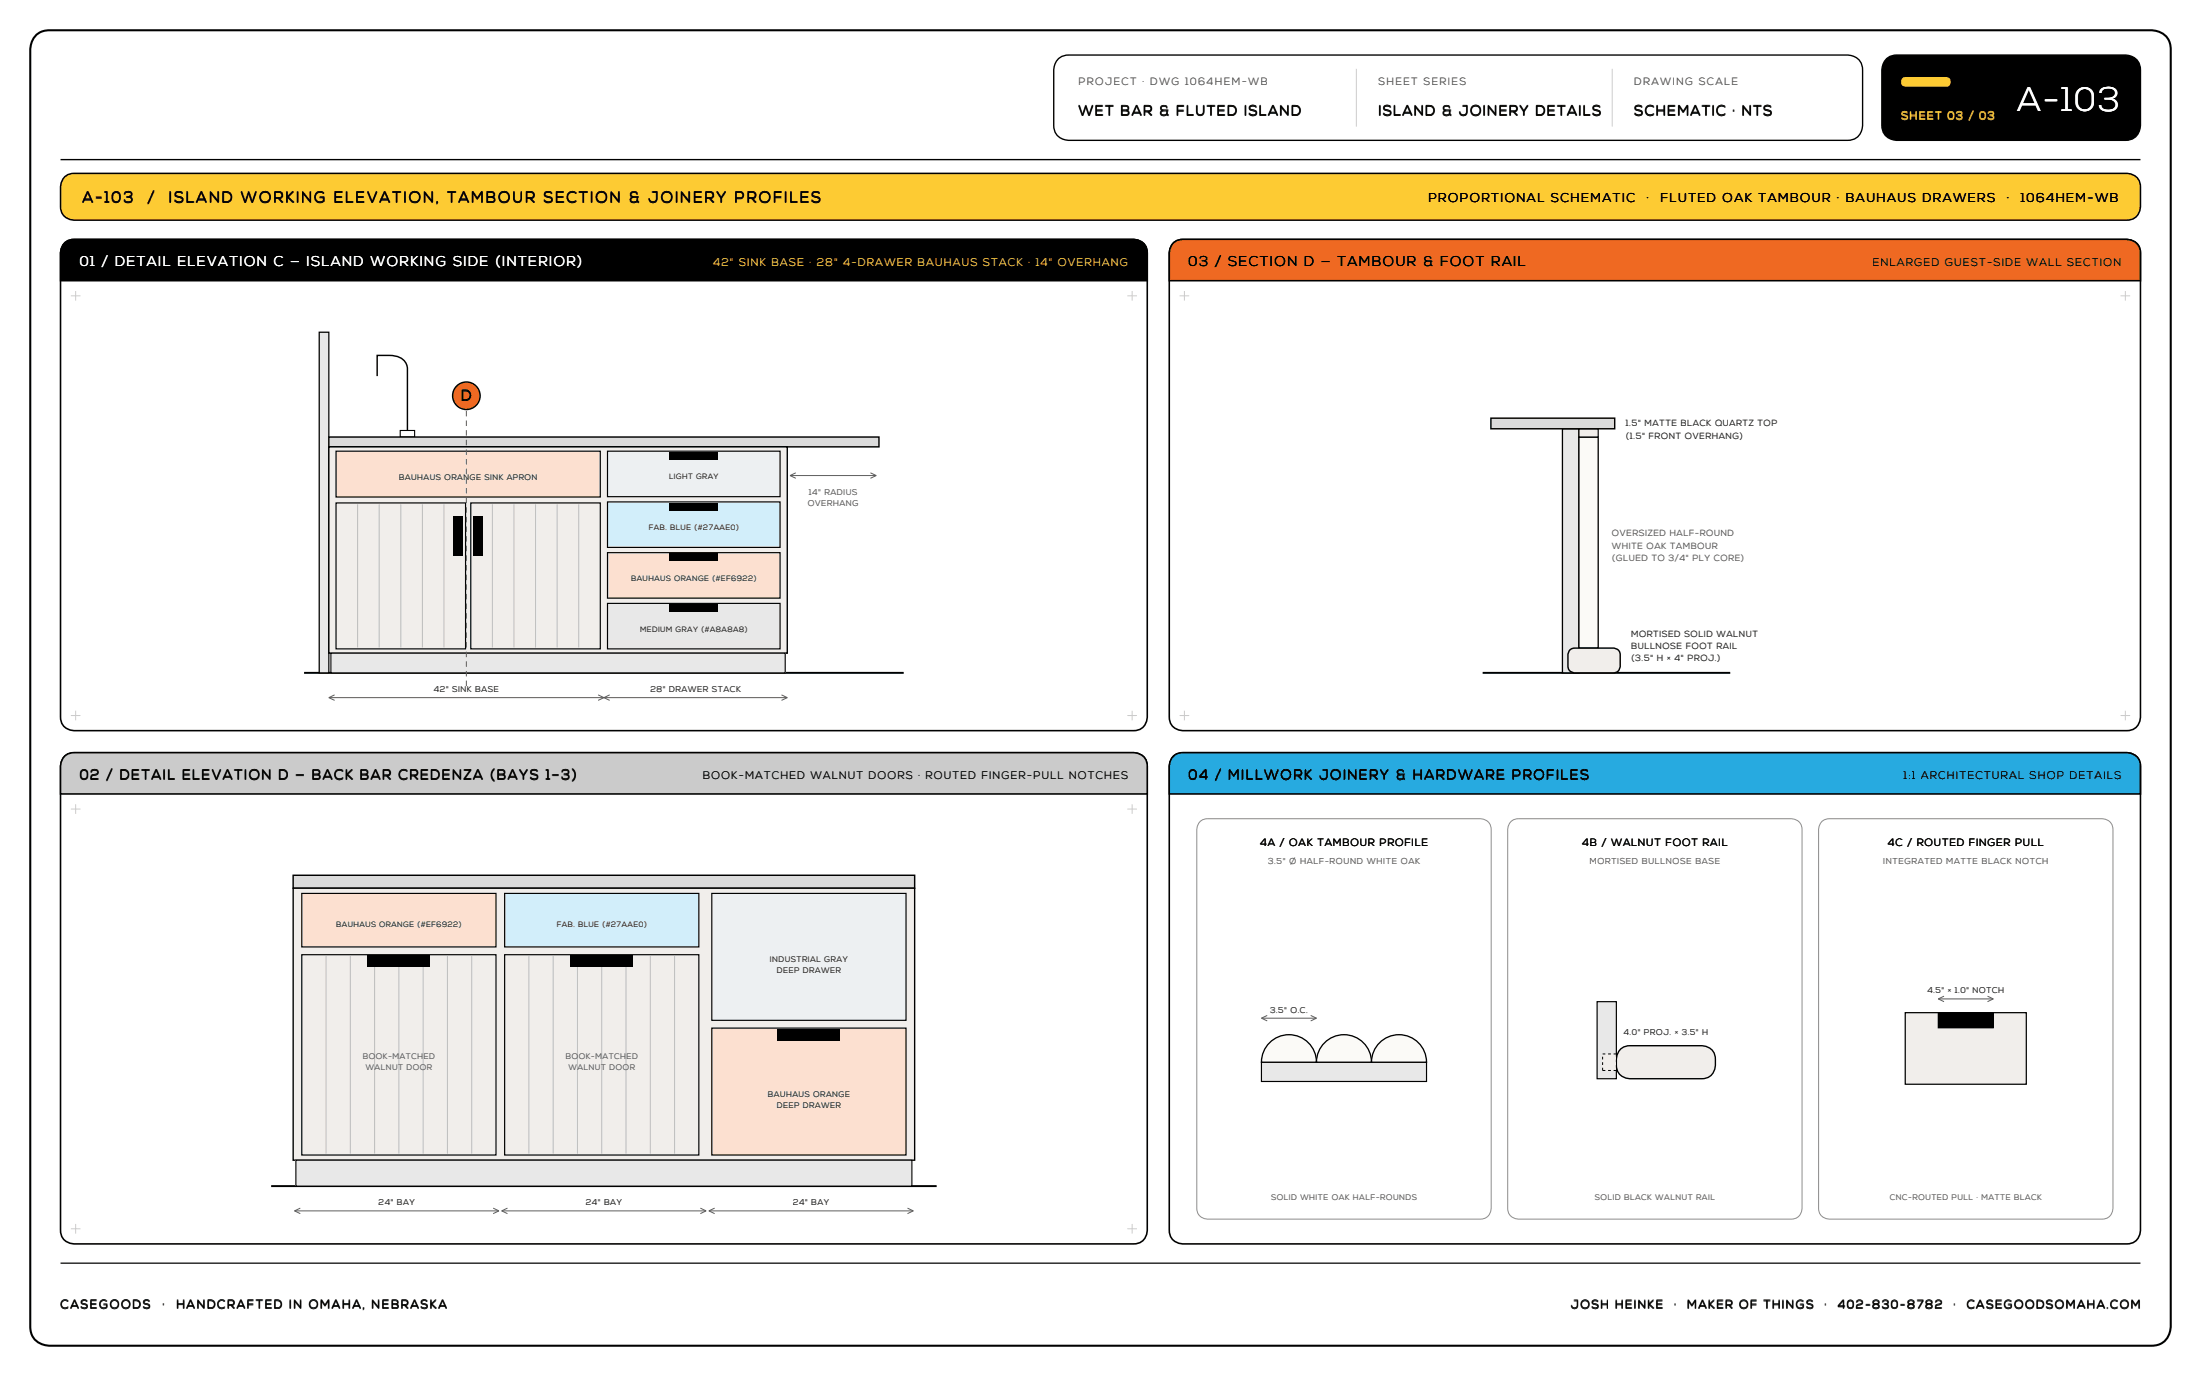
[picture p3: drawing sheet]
<svg xmlns="http://www.w3.org/2000/svg" width="564mm" height="353mm" viewBox="0 0 564 353" stroke-linecap="round" stroke-linejoin="round" font-family="sans-serif">
<path d="M9.5 8.8l.8-.5 1.1-.4 1.3-.1h539a4.8 4.8 0 0 1 5 4.9v327.4a4.8 4.8 0 0 1-5 4.9h-539a4.8 4.8 0 0 1-4.9-4.9v-327.4l.1-1.1a5.1 5.1 0 0 1 1.6-2.8z" fill="#fff" stroke="#000" stroke-width=".53"/>
<path d="M271.4 15.1l1.6-.9 1.1-.1h199.7a3.8 3.8 0 0 1 3.9 3.9v14.1a3.8 3.8 0 0 1-3.9 3.9h-199.7a3.8 3.8 0 0 1-3.9-3.9l.1-14.6a4.3 4.3 0 0 1 1.1-2.4z" fill="#fff" stroke="#000" stroke-width=".35"/>
<path d="M347.8 17.6v14.9M413.5 17.6v14.9" fill="none" stroke="#cbcbcb" stroke-width=".26"/>
<path d="M483.7 15.1l1.6-.9 1.2-.1h58.5a3.8 3.8 0 0 1 3.9 3.9v14.1a3.8 3.8 0 0 1-3.9 3.9h-58.5a3.8 3.8 0 0 1-3.9-3.9v-14.6a4.3 4.3 0 0 1 1.1-2.4z" fill="#000" stroke="#000" stroke-width=".35"/>
<path d="M487.8 20.1l.8-.3h10.6a1.25 1.25 0 0 1 1.1 1.2 1.25 1.25 0 0 1-1.1 1.2h-10.6a1.25 1.25 0 0 1-1.1-.8 1.25 1.25 0 0 1 .3-1.3z" fill="#fdcb33"/>
<path d="M15.5 40.9h533.4" fill="none" stroke="#000" stroke-width=".35"/>
<path d="M16.4 45.6l.6-.6 .9-.4 1.1-.2h526.4a3.5 3.5 0 0 1 3.5 3.6v4.9a3.5 3.5 0 0 1-3.5 3.5h-526.4a3.5 3.5 0 0 1-3.5-3.5v-5.1l.2-.9z" fill="#fdcb33" stroke="#000" stroke-width=".39"/>
<path d="M15.5 323.9h533.4" fill="none" stroke="#000" stroke-width=".32"/>
<path d="M16.4 62.5l.6-.6 .9-.4 1.1-.1h271.7a3.5 3.5 0 0 1 3.5 3.5v118.9a3.5 3.5 0 0 1-3.5 3.5h-271.7a3.5 3.5 0 0 1-3.5-3.5v-118.9l.2-1.1z" fill="#fff" stroke="#000" stroke-width=".41"/>
<path d="M16.4 62.5l.6-.6 .9-.4 1.1-.1h271.7a3.5 3.5 0 0 1 3.5 3.5v7.1h-278.7v-7.2l.2-1z" fill="#000" stroke="#000" stroke-width=".41"/>
<path d="M18.2 75.8h2.4M19.4 74.6v2.5M289.1 75.8h2.5M290.3 74.6v2.5M18.2 183.4h2.4M19.4 182.2v2.5M289.1 183.4h2.5M290.3 182.2v2.5" fill="none" stroke="#cbcbcb" stroke-width=".26"/>
<path d="M300.7 62.5l.6-.6 .9-.4 1.2-.1h242a3.5 3.5 0 0 1 3.5 3.5v118.9a3.5 3.5 0 0 1-3.5 3.5h-242a3.5 3.5 0 0 1-3.5-3.5v-118.9l.1-1.1z" fill="#fff" stroke="#000" stroke-width=".41"/>
<path d="M300.7 62.5l.6-.6 .9-.4 1.2-.1h242a3.5 3.5 0 0 1 3.5 3.5v7.1h-249v-7.2l.1-1z" fill="#ef6922" stroke="#000" stroke-width=".41"/>
<path d="M302.5 75.8h2.5M303.7 74.6v2.5M543.8 75.8h2.5M545 74.6v2.5M302.5 183.4h2.5M303.7 182.2v2.5M543.8 183.4h2.5M545 182.2v2.5" fill="none" stroke="#cbcbcb" stroke-width=".26"/>
<path d="M16.4 194.1l.6-.6 .9-.4 1.1-.1h271.7a3.5 3.5 0 0 1 3.5 3.5v118.9a3.5 3.5 0 0 1-3.5 3.5h-271.7a3.5 3.5 0 0 1-3.5-3.5v-118.9l.2-1.1z" fill="#fff" stroke="#000" stroke-width=".41"/>
<path d="M16.4 194.1l.6-.6 .9-.4 1.1-.1h271.7a3.5 3.5 0 0 1 3.5 3.5v7.1h-278.7v-7.3l.2-.9z" fill="#cbcbcb" stroke="#000" stroke-width=".41"/>
<path d="M18.2 207.4h2.4M19.4 206.2v2.5M289.1 207.4h2.5M290.3 206.2v2.5M18.2 315h2.4M19.4 313.8v2.5M289.1 315h2.5M290.3 313.8v2.5" fill="none" stroke="#cbcbcb" stroke-width=".26"/>
<path d="M300.7 194.1l.6-.6 .9-.4 1.2-.1h242a3.5 3.5 0 0 1 3.5 3.5v118.9a3.5 3.5 0 0 1-3.5 3.5h-242a3.5 3.5 0 0 1-3.5-3.5v-118.9l.1-1.1z" fill="#fff" stroke="#000" stroke-width=".41"/>
<path d="M300.7 194.1l.6-.6 .9-.4 1.2-.1h242a3.5 3.5 0 0 1 3.5 3.5v7.1h-249v-7.3l.1-.9z" fill="#27aae0" stroke="#000" stroke-width=".41"/>
<path d="M78 172.5h153.8" fill="none" stroke="#000" stroke-width=".49"/>
<path d="M81.9 85.2h2.4v87.3h-2.4z" fill="#e8e8e8"/>
<path d="M81.9 85.2h2.4v87.3h-2.4z" fill="none" stroke="#000" stroke-width=".32"/>
<path d="M102.6 110.4h3.7v1.6h-3.7z" fill="#fff"/>
<path d="M102.6 110.4h3.7v1.6h-3.7z" fill="none" stroke="#000" stroke-width=".28"/>
<path d="M96.7 96.4v-5.3h3.1a4.1 4.1 0 0 1 4.6 2.9l.1 16.4" fill="none" stroke="#000" stroke-width=".37"/>
<path d="M84.3 112h141.1v2.6h-141.1z" fill="#dbdbdb"/>
<path d="M84.3 112h141.1v2.6h-141.1z" fill="none" stroke="#000" stroke-width=".37"/>
<path d="M84.3 114.6h117.6v52.9h-117.6z" fill="#f1eeeb"/>
<path d="M84.3 114.6h117.6v52.9h-117.6z" fill="none" stroke="#000" stroke-width=".35"/>
<path d="M84.9 167.5h116.5v5h-116.5z" fill="#e8e8e8"/>
<path d="M84.9 167.5h116.5v5h-116.5z" fill="none" stroke="#000" stroke-width=".28"/>
<path d="M86.2 115.7h67.7v11.7h-67.7z" fill="#fce0d0"/>
<path d="M86.2 115.7h67.7v11.7h-67.7z" fill="none" stroke="#000" stroke-width=".3"/>
<path d="M86.2 128.9h33.2v37.5h-33.2z" fill="#f1eeeb"/>
<path d="M86.2 128.9h33.2v37.5h-33.2z" fill="none" stroke="#000" stroke-width=".3"/>
<path d="M91.7 129.3v36.7M97.2 129.3v36.7M102.8 129.3v36.7M108.3 129.3v36.7M113.9 129.3v36.7" fill="none" stroke="#bdbdbd" stroke-width=".26"/>
<path d="M120.7 128.9h33.2v37.5h-33.2z" fill="#f1eeeb"/>
<path d="M120.7 128.9h33.2v37.5h-33.2z" fill="none" stroke="#000" stroke-width=".3"/>
<path d="M126.3 129.3v36.7M131.8 129.3v36.7M137.3 129.3v36.7M142.9 129.3v36.7M148.4 129.3v36.7" fill="none" stroke="#bdbdbd" stroke-width=".26"/>
<path d="M116.4 132.3h2.3v10.1h-2.3zM121.4 132.3h2.4v10.1h-2.4z" fill="#000"/>
<path d="M155.8 115.7h44.2v11.6h-44.2z" fill="#edf0f2"/>
<path d="M155.8 115.7h44.2v11.6h-44.2z" fill="none" stroke="#000" stroke-width=".3"/>
<path d="M171.7 115.8h12.4v2.1h-12.4z" fill="#000"/>
<path d="M155.8 128.7h44.2v11.6h-44.2z" fill="#d2eefa"/>
<path d="M155.8 128.7h44.2v11.6h-44.2z" fill="none" stroke="#000" stroke-width=".3"/>
<path d="M171.7 128.9h12.4v2h-12.4z" fill="#000"/>
<path d="M155.8 141.7h44.2v11.7h-44.2z" fill="#fce0d0"/>
<path d="M155.8 141.7h44.2v11.7h-44.2z" fill="none" stroke="#000" stroke-width=".3"/>
<path d="M171.7 141.9h12.4v2h-12.4z" fill="#000"/>
<path d="M155.8 154.7h44.2v11.7h-44.2z" fill="#e8e8e8"/>
<path d="M155.8 154.7h44.2v11.7h-44.2z" fill="none" stroke="#000" stroke-width=".3"/>
<path d="M171.7 154.9h12.4v2h-12.4z" fill="#000"/>
<path d="M202.6 121.9h22.1M202.6 121.9l1.5 .7M204.1 121.2l-1.5 .7M223.2 121.2l1.5 .7M224.7 121.9l-1.5 .7" fill="none" stroke="#5c5c5c" stroke-width=".26"/>
<path d="M119.6 102.9v73.8" fill="none" stroke="#5c5c5c" stroke-width=".26" stroke-dasharray="1.4 1.1" stroke-linecap="butt"/>
<circle cx="119.6" cy="101.5" r="3.5" fill="#ef6922" stroke="#000" stroke-width=".37"/>
<path d="M84.3 178.9h117.6M84.3 178.9l1.5 .7M85.8 178.2l-1.5 .7M153.4 178.2l3 1.4M156.4 178.2l-3 1.4M200.4 178.2l1.5 .7M201.9 178.9l-1.5 .7" fill="none" stroke="#5c5c5c" stroke-width=".26"/>
<path d="M380.2 172.5h63.5" fill="none" stroke="#000" stroke-width=".49"/>
<path d="M400.7 109.9h4.2v62.6h-4.2z" fill="#e8e8e8"/>
<path d="M400.7 109.9h4.2v62.6h-4.2z" fill="none" stroke="#000" stroke-width=".34"/>
<path d="M404.9 109.9h5v2.2h-5z" fill="#f1eeeb"/>
<path d="M404.9 109.9h5v2.2h-5z" fill="none" stroke="#000" stroke-width=".3"/>
<path d="M404.9 112.1h5v54.1h-5z" fill="#fbfaf7"/>
<path d="M404.9 112.1h5v54.1h-5z" fill="none" stroke="#000" stroke-width=".34"/>
<path d="M402.6 166.6l.5-.3 .8-.1h10a1.71 1.71 0 0 1 1.6 1.7v3a1.71 1.71 0 0 1-1.8 1.6h-10a1.71 1.71 0 0 1-1.6-1.8v-2.9z" fill="#f1eeeb" stroke="#000" stroke-width=".37"/>
<path d="M382.3 107.2h31.8v2.7h-31.8z" fill="#dbdbdb"/>
<path d="M382.3 107.2h31.8v2.7h-31.8z" fill="none" stroke="#000" stroke-width=".37"/>
<path d="M69.5 304.1h170.7" fill="none" stroke="#000" stroke-width=".49"/>
<path d="M75.2 224.4h159.4v3.3h-159.4z" fill="#dbdbdb"/>
<path d="M75.2 224.4h159.4v3.3h-159.4z" fill="none" stroke="#000" stroke-width=".37"/>
<path d="M75.2 227.7h159.4v69.8h-159.4z" fill="#f1eeeb"/>
<path d="M75.2 227.7h159.4v69.8h-159.4z" fill="none" stroke="#000" stroke-width=".35"/>
<path d="M75.9 297.5h158v6.6h-158z" fill="#e8e8e8"/>
<path d="M75.9 297.5h158v6.6h-158z" fill="none" stroke="#000" stroke-width=".28"/>
<path d="M77.4 229.1h49.8v13.7h-49.8z" fill="#fce0d0"/>
<path d="M77.4 229.1h49.8v13.7h-49.8z" fill="none" stroke="#000" stroke-width=".3"/>
<path d="M77.4 244.8h49.8v51.3h-49.8z" fill="#f1eeeb"/>
<path d="M77.4 244.8h49.8v51.3h-49.8z" fill="none" stroke="#000" stroke-width=".3"/>
<path d="M83.6 245.1v50.7M89.8 245.1v50.7M96.1 245.1v50.7M102.3 245.1v50.7M108.5 245.1v50.7M114.7 245.1v50.7M121 245.1v50.7" fill="none" stroke="#bdbdbd" stroke-width=".26"/>
<path d="M94.3 245.1h16v2.8h-16z" fill="#000"/>
<path d="M129.4 229.1h49.8v13.7h-49.8z" fill="#d2eefa"/>
<path d="M129.4 229.1h49.8v13.7h-49.8z" fill="none" stroke="#000" stroke-width=".3"/>
<path d="M129.4 244.8h49.8v51.3h-49.8z" fill="#f1eeeb"/>
<path d="M129.4 244.8h49.8v51.3h-49.8z" fill="none" stroke="#000" stroke-width=".3"/>
<path d="M135.6 245.1v50.7M141.9 245.1v50.7M148.1 245.1v50.7M154.3 245.1v50.7M160.5 245.1v50.7M166.8 245.1v50.7M173 245.1v50.7" fill="none" stroke="#bdbdbd" stroke-width=".26"/>
<path d="M146.3 245.1h16v2.8h-16z" fill="#000"/>
<path d="M182.5 229.1h49.8v32.5h-49.8z" fill="#edf0f2"/>
<path d="M182.5 229.1h49.8v32.5h-49.8z" fill="none" stroke="#000" stroke-width=".3"/>
<path d="M182.5 263.6h49.8v32.5h-49.8z" fill="#fce0d0"/>
<path d="M182.5 263.6h49.8v32.5h-49.8z" fill="none" stroke="#000" stroke-width=".3"/>
<path d="M199.5 263.9h15.9v2.8h-15.9z" fill="#000"/>
<g fill="none" stroke="#5c5c5c" stroke-width=".26">
<path d="M75.5 310.4h52.5M75.5 310.4l1.5 .7M77 309.7l-1.5 .7M126.5 309.7l1.5 .7M128 310.4l-1.5 .7M128.7 310.4h52.4M128.7 310.4l1.4 .7M130.1 309.7l-1.4 .7M179.6 309.7l1.5 .7M181.1 310.4l-1.5 .7M181.8 310.4h52.4M181.8 310.4l1.5 .7"/>
<path d="M183.3 309.7l-1.5 .7M232.7 309.7l1.5 .7M234.2 310.4l-1.5 .7"/>
</g>
<path d="M307.6 210.8l1.2-.8 .9-.1h69.9a2.76 2.76 0 0 1 2.8 2.8v97a2.76 2.76 0 0 1-2.8 2.9h-69.9a2.76 2.76 0 0 1-2.8-2.9v-97l.2-.9z" fill="#fff" stroke="#8f8f8f" stroke-width=".26"/>
<path d="M323.5 272.3h42.3v5h-42.3z" fill="#e8e8e8"/>
<path d="M323.5 272.3h42.3v5h-42.3z" fill="none" stroke="#000" stroke-width=".3"/>
<g fill="#fbfaf7" stroke="#000" stroke-width=".34">
<path d="M325.2 267.7a7.1 7.1 0 0 1 7.8-2 7.1 7.1 0 0 1 4.6 6.6h-14.1a7 7 0 0 1 1.7-4.6z"/>
<path d="M339.3 267.7a7.1 7.1 0 0 1 7.8-2 7.1 7.1 0 0 1 4.6 6.6h-14.1a7 7 0 0 1 1.7-4.6z"/>
<path d="M353.5 267.7a7.1 7.1 0 0 1 7.7-2 7.1 7.1 0 0 1 4.6 6.6h-14.1a7 7 0 0 1 1.8-4.6z"/>
</g>
<path d="M323.5 261h14.1M323.5 261l1.5 .7M325 260.3l-1.5 .7M336.1 260.3l1.5 .7M337.6 261l-1.5 .7" fill="none" stroke="#5c5c5c" stroke-width=".26"/>
<path d="M387.3 210.8l1.2-.8 1-.1h69.8a2.76 2.76 0 0 1 2.8 2.8v97a2.76 2.76 0 0 1-2.8 2.9h-69.8a2.76 2.76 0 0 1-2.9-2.9v-97l.2-.9z" fill="#fff" stroke="#8f8f8f" stroke-width=".26"/>
<path d="M409.6 256.8h4.9v19.8h-4.9z" fill="#e8e8e8"/>
<path d="M409.6 256.8h4.9v19.8h-4.9z" fill="none" stroke="#000" stroke-width=".3"/>
<path d="M415.4 269.2l.6-.6 .9-.4 1.1-.1h18.4a3.5 3.5 0 0 1 3.5 3.5 4.2 4.2 0 0 1-2.3 4.8l-1.2 .2h-18.4a3.5 3.5 0 0 1-3.5-3.6l.1-1.9z" fill="#f1eeeb" stroke="#000" stroke-width=".35"/>
<path d="M411 270.2h3.5v4.2h-3.5z" fill="#f1eeeb"/>
<path d="M411 270.2h3.5M411 274.4v-4.2M414.5 270.2v4.2M414.5 274.4h-3.5" fill="none" stroke="#000" stroke-width=".26" stroke-dasharray=".7 .7" stroke-linecap="butt"/>
<path d="M467.1 210.8l1.2-.8 .9-.1h69.8a2.76 2.76 0 0 1 2.9 2.8v97a2.76 2.76 0 0 1-2.9 2.9h-69.8a2.76 2.76 0 0 1-2.8-2.9v-97l.1-.9z" fill="#fff" stroke="#8f8f8f" stroke-width=".26"/>
<path d="M488.6 259.6h31v18.4h-31z" fill="#f1eeeb"/>
<path d="M488.6 259.6h31v18.4h-31z" fill="none" stroke="#000" stroke-width=".32"/>
<path d="M497.1 259.6h14.1v3.9h-14.1z" fill="#000"/>
<path d="M497.1 259.6h14.1v3.9h-14.1z" fill="none" stroke="#000" stroke-width=".28"/>
<path d="M497.1 256.1h14.1M497.1 256.1l1.4 .7M498.5 255.4l-1.4 .7M509.7 255.4l1.5 .7M511.2 256.1l-1.5 .7" fill="none" stroke="#5c5c5c" stroke-width=".26"/>
<text font-size="8.6" fill="#fff" x="517.4" y="28.6">A-103</text>
<g font-size="4">
<text x="21.2" y="51.9">A-103</text>
<text x="37.9" y="51.9">/</text>
<text x="43.3" y="51.9">ISLAND WORKING ELEVATION, TAMBOUR SECTION &amp; JOINERY PROFILES</text>
</g>
<text font-size="3.8" x="118.2" y="102.7">D</text>
<g font-size="3.7">
<text x="276.6" y="29.6">WET BAR &amp; FLUTED ISLAND</text>
<text x="353.5" y="29.6">ISLAND &amp; JOINERY DETAILS</text>
<text x="419.1" y="29.6">SCHEMATIC · NTS</text>
</g>
<text font-size="3.6" fill="#fff" x="20.5" y="68.3">01 / DETAIL ELEVATION C — ISLAND WORKING SIDE (INTERIOR)</text>
<g font-size="3.6">
<text x="304.8" y="68.3">03 / SECTION D — TAMBOUR &amp; FOOT RAIL</text>
<text x="20.5" y="199.8">02 / DETAIL ELEVATION D — BACK BAR CREDENZA (BAYS 1–3)</text>
<text x="304.8" y="199.8">04 / MILLWORK JOINERY &amp; HARDWARE PROFILES</text>
</g>
<g font-size="3.2">
<text x="366.3" y="51.8">PROPORTIONAL SCHEMATIC</text>
<text x="422.3" y="51.8">·</text>
<text x="425.8" y="51.8">FLUTED OAK TAMBOUR · BAUHAUS DRAWERS</text>
<text x="514.6" y="51.8">·</text>
<text x="518.2" y="51.8">1064HEM-WB</text>
</g>
<g font-size="3.1">
<text x="15.5" y="335.5">CASEGOODS</text>
<text x="41.6" y="335.5">·</text>
<text x="45.2" y="335.5">HANDCRAFTED IN OMAHA, NEBRASKA</text>
</g>
<g font-size="3">
<text x="402.9" y="335.5">JOSH HEINKE</text>
<text x="429.3" y="335.5">·</text>
<text x="432.7" y="335.5">MAKER OF THINGS</text>
<text x="467.9" y="335.5">·</text>
<text x="471.3" y="335.5">402-830-8782</text>
<text x="501" y="335.5">·</text>
<text x="504.4" y="335.5">CASEGOODSOMAHA.COM</text>
</g>
<text font-size="2.9" fill="#fdcb33" x="487.5" y="30.7">SHEET 03 / 03</text>
<text font-size="2.8" fill="#fdcb33" x="182.9" y="68.2">42&quot; SINK BASE · 28&quot; 4-DRAWER BAUHAUS STACK · 14&quot; OVERHANG</text>
<g font-size="2.8">
<text x="480.3" y="68.2">ENLARGED GUEST-SIDE WALL SECTION</text>
<text x="180.2" y="199.7">BOOK-MATCHED WALNUT DOORS · ROUTED FINGER-PULL NOTCHES</text>
<text x="488.2" y="199.7">1:1 ARCHITECTURAL SHOP DETAILS</text>
</g>
<g font-size="2.7" fill="#5a5a5a">
<text x="276.6" y="21.9">PROJECT · DWG 1064HEM-WB</text>
<text x="353.5" y="21.9">SHEET SERIES</text>
<text x="419.1" y="21.9">DRAWING SCALE</text>
</g>
<g font-size="2.7">
<text x="323.2" y="217">4A / OAK TAMBOUR PROFILE</text>
<text x="405.8" y="217">4B / WALNUT FOOT RAIL</text>
<text x="484.2" y="217">4C / ROUTED FINGER PULL</text>
</g>
<g font-size="2.3" fill="#242424">
<text x="416.9" y="109.3">1.5&quot; MATTE BLACK QUARTZ TOP</text>
<text x="416.9" y="112.4">(1.5&quot; FRONT OVERHANG)</text>
<text x="418.3" y="163.3">MORTISED SOLID WALNUT</text>
<text x="418.3" y="166.5">BULLNOSE FOOT RAIL</text>
<text x="418.3" y="169.6">(3.5&quot; H × 4&quot; PROJ.)</text>
</g>
<g font-size="2.3" fill="#5c5c5c">
<text x="413.4" y="137.5">OVERSIZED HALF-ROUND</text>
<text x="413.4" y="140.7">WHITE OAK TAMBOUR</text>
<text x="413.4" y="143.8">(GLUED TO 3/4&quot; PLY CORE)</text>
</g>
<g font-size="2.2" fill="#5c5c5c">
<text x="325.2" y="221.5">3.5&quot; Ø HALF-ROUND WHITE OAK</text>
<text x="407.7" y="221.5">MORTISED BULLNOSE BASE</text>
<text x="483" y="221.5">INTEGRATED MATTE BLACK NOTCH</text>
</g>
<g font-size="2.1" fill="#5c5c5c">
<text x="207.2" y="129.8">OVERHANG</text>
<text x="207.5" y="126.9">14&quot; RADIUS</text>
</g>
<g font-size="2.1" fill="#242424">
<text x="111.3" y="177.4">42&quot; SINK BASE</text>
<text x="166.8" y="177.4">28&quot; DRAWER STACK</text>
<text x="494.3" y="254.7">4.5&quot; × 1.0&quot; NOTCH</text>
<text x="325.7" y="259.6">3.5&quot; O.C.</text>
<text x="416.4" y="265.3">4.0&quot; PROJ. × 3.5&quot; H</text>
<text x="97.1" y="309">24&quot; BAY</text>
<text x="150.2" y="309">24&quot; BAY</text>
<text x="203.4" y="309">24&quot; BAY</text>
</g>
<g font-size="2" fill="#242424">
<text x="102.3" y="123">BAUHAUS ORANGE SINK APRON</text>
<text x="197.5" y="246.6">INDUSTRIAL GRAY</text>
<text x="199.2" y="249.4">DEEP DRAWER</text>
<text x="196.9" y="281.2">BAUHAUS ORANGE</text>
<text x="199.2" y="284">DEEP DRAWER</text>
</g>
<g font-size="2" fill="#5c5c5c">
<text x="93.1" y="271.5">BO</text>
<text x="93.8" y="274.3">W</text>
<text x="96.1" y="274.3">ALNUT DOOR</text>
<text x="96.4" y="271.5">OK-M</text>
<text x="102.5" y="271.5">ATCH</text>
<text x="108.7" y="271.5">ED</text>
<text x="145.1" y="271.5">BO</text>
<text x="145.8" y="274.3">W</text>
<text x="148.1" y="274.3">ALNUT DOOR</text>
<text x="148.4" y="271.5">OK-M</text>
<text x="154.5" y="271.5">ATCH</text>
<text x="160.7" y="271.5">ED</text>
<text x="326" y="307.6">SOLID WHITE OAK HALF-ROUNDS</text>
<text x="409" y="307.6">SOLID BLACK WALNUT RAIL</text>
<text x="484.6" y="307.6">CNC-ROUTED PULL · MATTE BLACK</text>
</g>
<g font-size="1.9" fill="#242424">
<text x="171.6" y="122.9">LIGHT GRAY</text>
<text x="166.4" y="135.9">FAB. BLUE (#27AAE0)</text>
<text x="161.9" y="148.9">BAUHAUS ORANGE (#EF6922)</text>
<text x="164.2" y="161.9">MEDIUM GRAY (#A8A8A8)</text>
<text x="86.2" y="237.6">BAUHAUS ORANGE (#EF6922)</text>
<text x="142.8" y="237.6">FAB. BLUE (#27AAE0)</text>
</g>
</svg>
